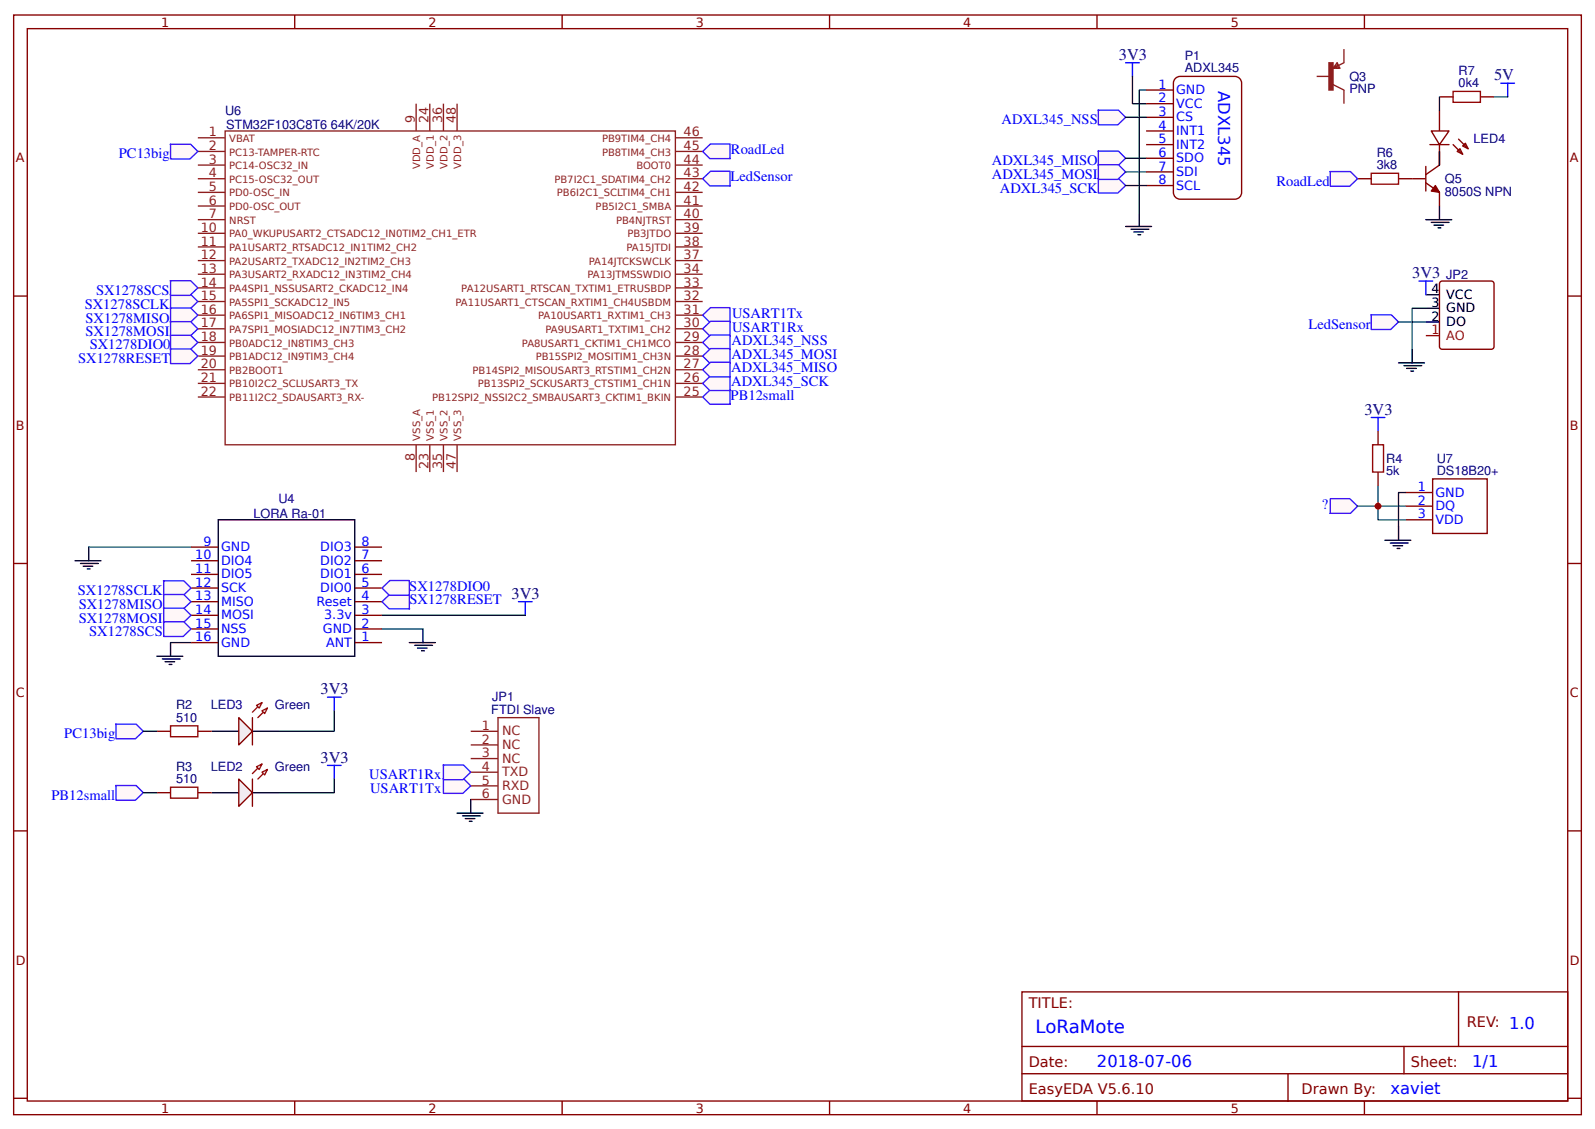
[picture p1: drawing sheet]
<svg xmlns="http://www.w3.org/2000/svg" width="309mm" height="219mm" viewBox="0 0 309 219" stroke-linecap="round" stroke-linejoin="round" font-family="sans-serif">
<g fill="none" stroke="#800" stroke-width=".26">
<path d="M2.6 2.9h304.1v213.3h-304.1zM5.3 5.6h298.7v207.9h-298.7zM57.1 2.9v2.7M109 2.9v2.7M160.9 2.9v2.7M212.7 2.9v2.7M264.6 2.9v2.7M2.6 57.4h2.7M304 57.4h2.7M2.6 109.3h2.7M304 109.3h2.7M2.6 161.1h2.7"/>
<path d="M304 161.1h2.7M198.2 192.4h105.8v21.1h-105.8zM282.8 192.4v10.5M2.6 213h2.7M57.1 213.5v2.7M109 213.5v2.7M160.9 213.5v2.7M198.2 202.9h105.8M198.2 208.2h105.8M212.7 213.5v2.7M249.8 208.2v5.3M264.6 213.5v2.7"/>
<path d="M272.3 202.9v5.3M304 213h2.7"/>
</g>
<path d="M41 141.8h5.3M48.9 141.8h5.3" fill="none" stroke="#000" stroke-width=".26"/>
<path d="M46.3 139.2l2.6 2.6-2.6 2.7z" fill="#efefef" stroke="#800" stroke-width=".26"/>
<path d="M50.8 136.3l-1.9 1.8M51.9 137.3l-1.9 1.9" fill="none" stroke="#f00" stroke-width=".26"/>
<g fill="#efefef" stroke="#f00" stroke-width=".26">
<path d="M50.8 137.8l1.1-.5-.6 1.1z"/>
<path d="M49.7 136.8l1.1-.5-.5 1z"/>
</g>
<path d="M48.9 139.2v5.3M30.4 141.8h2.7M38.4 141.8h2.6" fill="none" stroke="#800" stroke-width=".26"/>
<path d="M33.1 140.8h5.3v2.1h-5.3z" fill="none" stroke="#a00000" stroke-width=".26"/>
<path d="M22.4 140.4h4l1.4 1.4-1.5 1.5h-3.8z" fill="#fff7f8" stroke="#430aff" stroke-width=".26"/>
<g fill="none" stroke="#8d2323" stroke-width=".26">
<path d="M38.4 26.7h5.3M38.4 29.4h5.3M38.4 32h5.3M38.4 34.7h5.3M38.4 37.3h5.3M38.4 40h5.3M43.7 25.4h87.3v60.9h-87.3zM80.7 20.1v5.3M83.3 20.1v5.3M86 20.1v5.3M88.6 20.1v5.3M131 26.7h5.3"/>
<path d="M131 29.4h5.3M131 32h5.3M131 34.7h5.3M131 37.3h5.3M131 40h5.3M38.4 42.6h5.3M38.4 45.2h5.3M38.4 47.9h5.3M38.4 50.5h5.3M38.4 58.5h5.3M38.4 53.2h5.3M38.4 55.8h5.3"/>
<path d="M131 42.6h5.3M131 45.2h5.3M131 47.9h5.3M131 50.5h5.3M131 58.5h5.3M131 53.2h5.3M131 55.8h5.3M38.4 71.7h5.3M38.4 63.8h5.3M38.4 74.3h5.3M38.4 61.1h5.3M38.4 77h5.3"/>
<path d="M38.4 66.4h5.3M38.4 69.1h5.3M131 71.7h5.3M131 63.8h5.3M131 74.3h5.3M131 61.1h5.3M131 77h5.3M131 66.4h5.3M131 69.1h5.3M80.7 86.3v5.2M83.3 86.3v5.2M86 86.3v5.2"/>
<path d="M88.6 86.3v5.2"/>
</g>
<g fill="#fff7f8" stroke="#430aff" stroke-width=".26">
<path d="M136.3 61.1l1.5-1.4h3.8v2.8h-4z"/>
<path d="M136.3 63.8l1.5-1.5h3.8v2.9h-4z"/>
</g>
<path d="M267.2 94.2v4h5.3M267.2 98.2v2.6h5.3M272.5 95.5h-1.3v6.6M27.8 141.8h2.6" fill="none" stroke="#080" stroke-width=".26"/>
<path d="M267.2 83.6v2.7M267.2 91.5v2.7M272.5 95.5h5.3M272.5 98.2h5.3M277.8 92.9h10.6v10.6h-10.6zM272.5 100.8h5.3" fill="none" stroke="#800" stroke-width=".26"/>
<path d="M265.9 81h2.7M267.2 81v2.6" fill="none" stroke="#00f" stroke-width=".26"/>
<path d="M266.2 86.3h2.1v5.2h-2.1z" fill="none" stroke="#a00000" stroke-width=".26"/>
<path d="M268.6 104.8h5M269.6 105.3h3.4M270.1 105.8h1.9M270.9 106.4h.6M271.2 102.1v2.7" fill="none" stroke="#000" stroke-width=".26"/>
<path d="M258 96.7h3.7l1.6 1.5-1.4 1.3h-4z" fill="#fff7f8" stroke="#430aff" stroke-width=".26"/>
<path d="M263.3 98.2h3.9" fill="none" stroke="#080" stroke-width=".26"/>
<path d="M42.3 100.8h26.5v26.5h-26.5z" fill="none" stroke="#000" stroke-width=".26"/>
<g fill="none" stroke="#800" stroke-width=".26">
<path d="M37 119.3h5.3M37 116.7h5.3M37 114h5.3M37 111.4h5.3M37 108.7h5.3M37 106.1h5.3M68.8 119.3h5.3M68.8 116.7h5.3M68.8 114h5.3M68.8 111.4h5.3M68.8 108.7h5.3M68.8 106.1h5.3"/>
<path d="M37 124.6h5.3M37 122h5.3M68.8 124.6h5.3M68.8 122h5.3"/>
</g>
<g fill="#fff7f8" stroke="#430aff" stroke-width=".26">
<path d="M74.1 116.7l1.5-1.5h3.8v2.9h-3.9z"/>
<path d="M74.1 114l1.5-1.4h3.8v2.8h-3.9z"/>
</g>
<g fill="none" stroke="#000" stroke-width=".26">
<path d="M14.6 108.7h5M15.6 109.3h3.4M16.1 109.8h1.9M16.9 110.3h.6M17.2 106.1v2.6M30.4 127.3h5.1M31.5 127.8h3.4M32 128.3h1.9M32.8 128.9h.5M33.1 124.6v2.7M79.4 124.6h5M80.4 125.1h3.5"/>
<path d="M81 125.7h1.8M81.8 126.2h.5M82 122v2.6"/>
</g>
<path d="M17.2 106.1h19.8M74.1 119.3h27.8M33.1 124.6h3.9M74.1 122h7.9" fill="none" stroke="#080" stroke-width=".26"/>
<path d="M100.5 116.7h2.7M101.9 116.7v2.6" fill="none" stroke="#00f" stroke-width=".26"/>
<g fill="#fff7f8" stroke="#430aff" stroke-width=".26">
<path d="M31.7 112.6h4l1.3 1.4-1.5 1.5h-3.8z"/>
<path d="M31.7 115.3h4l1.3 1.4-1.5 1.4h-3.8z"/>
<path d="M31.7 117.9h4l1.3 1.4-1.5 1.5h-3.8z"/>
<path d="M31.7 120.6h4l1.3 1.4-1.5 1.4h-3.8z"/>
<path d="M33 57.1h4l1.4 1.4-1.6 1.4h-3.7z"/>
<path d="M33 59.7h4l1.4 1.4-1.6 1.5h-3.7z"/>
<path d="M33 62.4h4l1.4 1.4-1.6 1.4h-3.7z"/>
<path d="M33 54.4h4l1.4 1.4-1.6 1.5h-3.7z"/>
<path d="M33 28h4l1.4 1.4-1.6 1.4h-3.7z"/>
</g>
<path d="M41 153.7h5.3M48.9 153.7h5.3" fill="none" stroke="#000" stroke-width=".26"/>
<path d="M46.3 151.1l2.6 2.6-2.6 2.7z" fill="#efefef" stroke="#800" stroke-width=".26"/>
<path d="M50.8 148.2l-1.9 1.8M51.9 149.2l-1.9 1.9" fill="none" stroke="#f00" stroke-width=".26"/>
<g fill="#efefef" stroke="#f00" stroke-width=".26">
<path d="M50.8 149.8l1.1-.6-.6 1.1z"/>
<path d="M49.7 148.7l1.1-.5-.5 1z"/>
</g>
<path d="M30.4 153.7h2.7M38.4 153.7h2.6M48.9 151.1v5.3" fill="none" stroke="#800" stroke-width=".26"/>
<path d="M33.1 152.7h5.3v2.1h-5.3z" fill="none" stroke="#a00000" stroke-width=".26"/>
<path d="M22.4 152.3h4l1.4 1.4-1.5 1.5h-3.8z" fill="#fff7f8" stroke="#430aff" stroke-width=".26"/>
<path d="M27.8 153.7h2.6" fill="none" stroke="#080" stroke-width=".26"/>
<path d="M136.3 77l1.5-1.5h3.8v2.9h-4z" fill="#fff7f8" stroke="#430aff" stroke-width=".26"/>
<path d="M96.6 139.2h7.9v18.5h-7.9zM91.3 141.8h5.3M91.3 144.5h5.3M91.3 147.1h5.3M91.3 149.8h5.3M91.3 152.4h5.3M91.3 155h5.3" fill="none" stroke="#8d2323" stroke-width=".26"/>
<g fill="#fff7f8" stroke="#430aff" stroke-width=".26">
<path d="M85.9 151h4l1.4 1.4-1.5 1.5h-3.8z"/>
<path d="M85.9 148.4h4l1.4 1.4-1.5 1.4h-3.8z"/>
</g>
<path d="M88.6 157.7h5.1M89.7 158.2h3.4M90.2 158.7h1.9M91 159.3h.5M91.3 155v2.7" fill="none" stroke="#000" stroke-width=".26"/>
<g fill="#fff7f8" stroke="#430aff" stroke-width=".26">
<path d="M33 65h4l1.4 1.4-1.6 1.5h-3.7z"/>
<path d="M33 67.7h4l1.4 1.4-1.6 1.4h-3.7z"/>
</g>
<path d="M291 16.1h2.7M292.4 16.1v2.7M63.5 135.2h2.6M64.8 135.2v2.6M63.5 148.4h2.6M64.8 148.4v2.7" fill="none" stroke="#00f" stroke-width=".26"/>
<path d="M64.8 137.8v4h-10.6M64.8 151.1v2.6h-10.6" fill="none" stroke="#080" stroke-width=".26"/>
<path d="M263.3 34.7h2.6M271.2 34.7h2.6M277.3 28h3.7M277.5 25.4h3.5l-1.9 2.6zM279.1 21.4v4M279.1 28v4M281.8 28l1.8 1.9M282.6 29.4l.5-.6 .5 1.1zM282.8 27l1.9 1.8M283.6 28.3l.6-.5 .5 1z" fill="none" stroke="#800" stroke-width=".26"/>
<path d="M265.9 33.6h5.3v2.1h-5.3z" fill="none" stroke="#a00000" stroke-width=".26"/>
<path d="M257.9 33.3h4l1.4 1.4-1.6 1.4h-3.7z" fill="#fff7f8" stroke="#430aff" stroke-width=".26"/>
<path d="M279.1 40v2.6M276.5 42.6h5M277.5 43.1h3.5M278.1 43.7h1.8M278.9 44.2h.5" fill="none" stroke="#000" stroke-width=".26"/>
<path d="M255.3 14.8h2.7M258.5 16.4l2.1 1.1v2.6M258.8 13v.2M259 12.7l.3 .5M259 13v.2M259.3 12.2l.5 1h-1.3zM259.3 12.4l.3 .8M260.6 9.5v2.7l-2.1 1" fill="none" stroke="#8d2323" stroke-width=".26"/>
<path d="M257.7 12.2h.8v5.3h-.8z" fill="#8d2323" stroke="#8d2323" stroke-width=".26"/>
<path d="M273.8 34.7h2.7M276.5 35.5l2.6 1.8v2.7M276.5 32.3v4.7M279.1 29.4v2.6l-2.6 1.9" fill="none" stroke="#800" stroke-width=".26"/>
<path d="M278.3 36l.8 1.3-1.6-.3z" fill="#800" stroke="#800" stroke-width=".26"/>
<path d="M136.3 29.4l1.5-1.5h3.8v2.9h-4z" fill="#fff7f8" stroke="#430aff" stroke-width=".26"/>
<path d="M279.2 54.8l.5-.3h9.5l.4 .3 .1 12.4-.2 .5h-9.8l-.5-.2z" fill="none" stroke="#800" stroke-width=".26"/>
<path d="M276.5 65.1h2.6" fill="none" stroke="#f00" stroke-width=".26"/>
<path d="M276.5 59.8h2.6M276.5 57.1h2.6M271.2 70.4h5M272.3 70.9h3.4M272.8 71.4h1.8M273.6 72h.5M273.8 67.7v2.7M276.5 62.4h2.6" fill="none" stroke="#000" stroke-width=".26"/>
<path d="M275.2 54.5h2.6M276.5 54.5v2.6" fill="none" stroke="#00f" stroke-width=".26"/>
<path d="M276.5 59.8h-2.7v7.9" fill="none" stroke="#080" stroke-width=".26"/>
<path d="M265.8 61.1h4l1.4 1.3-1.5 1.5h-3.8z" fill="#fff7f8" stroke="#430aff" stroke-width=".26"/>
<path d="M279.1 18.8v2.6M289.7 18.8h2.7M279.1 29.4v2.6M271.2 62.4h5.3" fill="none" stroke="#080" stroke-width=".26"/>
<path d="M281.8 17.7h5.3v2.1h-5.3z" fill="none" stroke="#a00000" stroke-width=".26"/>
<path d="M279.1 18.8h2.7M287.1 18.8h2.6" fill="none" stroke="#800" stroke-width=".26"/>
<path d="M136.3 34.7l1.5-1.5h3.8v2.8h-4z" fill="#fff7f8" stroke="#430aff" stroke-width=".26"/>
<path d="M222.2 17.5h5.3M228.1 15.1l.8-.3h10.5a1.32 1.32 0 0 1 1.4 1.3v21.2a1.32 1.32 0 0 1-1.4 1.3h-10.5a1.32 1.32 0 0 1-1.4-1.3v-21.2l.1-.4zM222.2 20.1h5.3M222.2 22.8h5.3M222.2 25.4h5.3M222.2 28h5.3M222.2 30.7h5.3M222.2 33.3h5.3M222.2 36h5.3" fill="none" stroke="#800" stroke-width=".26"/>
<path d="M218.3 12.2h2.6M219.6 12.2v2.6" fill="none" stroke="#00f" stroke-width=".26"/>
<path d="M219.6 14.8v5.3h2.6M222.2 17.5h-1.3v23.8" fill="none" stroke="#080" stroke-width=".26"/>
<path d="M218.3 43.9h5M219.3 44.4h3.5M219.9 45h1.8M220.7 45.5h.5M220.9 41.3v2.6" fill="none" stroke="#000" stroke-width=".26"/>
<path d="M212.9 34.6h4l1.4 1.4-1.5 1.4h-3.8z" fill="#fff7f8" stroke="#430aff" stroke-width=".26"/>
<path d="M218.3 36h3.9" fill="none" stroke="#080" stroke-width=".26"/>
<path d="M212.9 29.3h4l1.4 1.4-1.5 1.4h-3.8z" fill="#fff7f8" stroke="#430aff" stroke-width=".26"/>
<path d="M218.3 30.7h3.9" fill="none" stroke="#080" stroke-width=".26"/>
<path d="M212.9 21.4h4l1.4 1.4-1.5 1.4h-3.8z" fill="#fff7f8" stroke="#430aff" stroke-width=".26"/>
<path d="M218.3 22.8h3.9" fill="none" stroke="#080" stroke-width=".26"/>
<path d="M212.9 31.9h4l1.4 1.4-1.5 1.5h-3.8z" fill="#fff7f8" stroke="#430aff" stroke-width=".26"/>
<path d="M218.3 33.3h3.9" fill="none" stroke="#080" stroke-width=".26"/>
<g fill="#fff7f8" stroke="#430aff" stroke-width=".26">
<path d="M136.3 66.4l1.5-1.4h3.8v2.8h-4z"/>
<path d="M136.3 74.3l1.5-1.4h3.8v2.8h-4z"/>
<path d="M136.3 69.1l1.5-1.5h3.8v2.8h-4z"/>
<path d="M136.3 71.7l1.5-1.5h3.8v2.9h-4z"/>
</g>
<circle cx="267.2" cy="98.2" r=".66" fill="#c00"/>
<text font-size="3.5" fill="#00f" x="200.8" y="200.3">LoRaMote</text>
<g font-size="3.2" fill="#000080">
<text x="217" y="11.6">3V3</text>
<text x="289.7" y="15.6">5V</text>
<text x="273.8" y="54">3V3</text>
<text x="264.6" y="80.4">3V3</text>
<text x="99.2" y="116.2">3V3</text>
<text x="62.2" y="134.7">3V3</text>
<text x="62.2" y="147.9">3V3</text>
</g>
<g font-size="3.2" fill="#00f">
<text x="236.2" y="17.7" transform="rotate(90 236.2 17.7)">ADXL345</text>
<text x="212.7" y="206.9">2018-07-06</text>
<text x="285.5" y="206.9">1/1</text>
<text x="269.6" y="212.2">xaviet</text>
</g>
<g font-size="2.8" fill="#00f">
<text x="141.8" y="29.9">RoadLed</text>
<text x="194.2" y="24.1">ADXL345_NSS</text>
<text x="23.1" y="30.7">PC13big</text>
<text x="141.7" y="35.2">LedSensor</text>
<text x="192.3" y="32.1">ADXL345_MISO</text>
<text x="192.3" y="34.7">ADXL345_MOSI</text>
<text x="193.9" y="37.3">ADXL345_SCK</text>
<text x="247.5" y="36">RoadLed</text>
<text x="16.4" y="59.9">SX1278SCLK</text>
<text x="18.6" y="57.3">SX1278SCS</text>
<text x="16.6" y="62.6">SX1278MISO</text>
<text x="16.6" y="65.2">SX1278MOSI</text>
<text x="142" y="61.6">USART1Tx</text>
<text x="142" y="64.3">USART1Rx</text>
<text x="253.7" y="63.8">LedSensor</text>
<text x="15.1" y="70.4">SX1278RESET</text>
<text x="17.4" y="67.8">SX1278DIO0</text>
<text x="141.8" y="69.6">ADXL345_MOSI</text>
<text x="141.9" y="66.9">ADXL345_NSS</text>
<text x="141.7" y="77.6">PB12small</text>
<text x="141.8" y="74.9">ADXL345_SCK</text>
<text x="141.8" y="72.2">ADXL345_MISO</text>
<text x="256.3" y="98.7">?</text>
<text x="15.1" y="115.5">SX1278SCLK</text>
<text x="15.3" y="118.1">SX1278MISO</text>
<text x="79.4" y="114.6">SX1278DIO0</text>
<text x="79.4" y="117.2">SX1278RESET</text>
<text x="15.3" y="120.8">SX1278MOSI</text>
<text x="17.3" y="123.4">SX1278SCS</text>
<text x="12.5" y="143.1">PC13big</text>
<text x="10" y="155">PB12small</text>
<text x="71.6" y="151.1">USART1Rx</text>
<text x="71.8" y="153.8">USART1Tx</text>
</g>
<g font-size="2.8" fill="#800">
<text x="199.5" y="195.5">TITLE:</text>
<text x="284.4" y="199.2">REV: 1.0</text>
<text x="199.5" y="206.9">Date:</text>
<text x="273.6" y="206.9">Sheet:</text>
<text x="199.5" y="212.2">EasyEDA V5.6.10</text>
<text x="252.4" y="212.2">Drawn By:</text>
</g>
<g font-size="2.5" fill="#800">
<text x="31.2" y="5.2">1</text>
<text x="83.1" y="5.2">2</text>
<text x="134.9" y="5.2">3</text>
<text x="186.8" y="5.2">4</text>
<text x="238.7" y="5.2">5</text>
<text x="3" y="31.5">A</text>
<text x="304.4" y="31.5">A</text>
<text x="3" y="83.3">B</text>
<text x="304.4" y="83.3">B</text>
<text x="3" y="135.2">C</text>
<text x="304.4" y="135.2">C</text>
<text x="3" y="187.1">D</text>
<text x="304.4" y="187.1">D</text>
<text x="31.2" y="215.8">1</text>
<text x="83.1" y="215.8">2</text>
<text x="134.9" y="215.8">3</text>
<text x="186.8" y="215.8">4</text>
<text x="238.7" y="215.8">5</text>
</g>
<g font-size="2.5" fill="#000080">
<text x="229.7" y="11.6">P1</text>
<text x="229.7" y="14">ADXL345</text>
<text x="261.7" y="15.7">Q3</text>
<text x="282.9" y="16.9">0k4</text>
<text x="282.9" y="14.5">R7</text>
<text x="43.7" y="22.4">U6</text>
<text x="261.7" y="18.1">PNP</text>
<text x="43.8" y="25">STM32F103C8T6 64K/20K</text>
<text x="285.8" y="27.7">LED4</text>
<text x="267" y="32.8">3k8</text>
<text x="267" y="30.4">R6</text>
<text x="280.2" y="35.5">Q5</text>
<text x="280.2" y="37.9">8050S NPN</text>
<text x="280.5" y="54.1">JP2</text>
<text x="268.8" y="89.8">R4</text>
<text x="278.6" y="89.7">U7</text>
<text x="268.8" y="92.2">5k</text>
<text x="278.6" y="92.1">DS18B20+</text>
<text x="49.1" y="100.4">LORA Ra-01</text>
<text x="54" y="97.6">U4</text>
<text x="34.1" y="137.6">R2</text>
<text x="40.9" y="137.6">LED3</text>
<text x="53.3" y="137.6">Green</text>
<text x="95.5" y="136">JP1</text>
<text x="34.1" y="140">510</text>
<text x="95.3" y="138.4">FTDI Slave</text>
<text x="34.1" y="149.5">R3</text>
<text x="40.9" y="149.5">LED2</text>
<text x="53.3" y="149.5">Green</text>
<text x="34.1" y="151.9">510</text>
</g>
<g font-size="2.5" fill="#00f">
<text x="224.6" y="17.2">1</text>
<text x="224.6" y="19.8">2</text>
<text x="224.6" y="22.5">3</text>
<text x="228.1" y="18.3">GND</text>
<text x="228.1" y="20.9">VCC</text>
<text x="228.1" y="23.5">CS</text>
<text x="224.6" y="25.1">4</text>
<text x="224.6" y="27.8">5</text>
<text x="228.1" y="26.2">INT1</text>
<text x="228.1" y="28.8">INT2</text>
<text x="224.6" y="30.4">6</text>
<text x="224.6" y="33.1">7</text>
<text x="224.6" y="35.7">8</text>
<text x="228.1" y="31.5">SDO</text>
<text x="228.1" y="34.1">SDI</text>
<text x="228.1" y="36.8">SCL</text>
<text x="274.9" y="95.2">1</text>
<text x="274.9" y="97.9">2</text>
<text x="274.9" y="100.5">3</text>
<text x="278.3" y="96.3">GND</text>
<text x="278.3" y="99">DQ</text>
<text x="278.3" y="101.6">VDD</text>
<text x="39.4" y="105.8">9</text>
<text x="42.9" y="106.9">GND</text>
<text x="62.1" y="106.9">DIO3</text>
<text x="70.1" y="105.8">8</text>
<text x="37.9" y="108.5">10</text>
<text x="37.9" y="111.1">11</text>
<text x="37.9" y="113.8">12</text>
<text x="42.9" y="109.5">DIO4</text>
<text x="42.9" y="112.2">DIO5</text>
<text x="62.1" y="112.2">DIO1</text>
<text x="62.1" y="109.5">DIO2</text>
<text x="70.1" y="113.8">5</text>
<text x="70.1" y="111.1">6</text>
<text x="70.1" y="108.5">7</text>
<text x="37.9" y="116.4">13</text>
<text x="37.9" y="119.1">14</text>
<text x="42.9" y="114.8">SCK</text>
<text x="42.9" y="117.5">MISO</text>
<text x="61.4" y="117.5">Reset</text>
<text x="62.1" y="114.8">DIO0</text>
<text x="70.1" y="119.1">3</text>
<text x="70.1" y="116.4">4</text>
<text x="37.9" y="121.7">15</text>
<text x="37.9" y="124.4">16</text>
<text x="42.9" y="120.1">MOSI</text>
<text x="42.9" y="122.8">NSS</text>
<text x="42.9" y="125.4">GND</text>
<text x="62.6" y="122.8">GND</text>
<text x="62.9" y="120.1">3.3v</text>
<text x="63.2" y="125.4">ANT</text>
<text x="70.1" y="124.4">1</text>
<text x="70.1" y="121.7">2</text>
</g>
<g font-size="2.5" fill="#8d2323">
<text x="80.4" y="23.8" transform="rotate(-90 80.4 23.8)">9</text>
<text x="83.1" y="23.8" transform="rotate(-90 83.1 23.8)">24</text>
<text x="85.7" y="23.8" transform="rotate(-90 85.7 23.8)">36</text>
<text x="88.4" y="23.8" transform="rotate(-90 88.4 23.8)">48</text>
<text x="40.5" y="26.5">1</text>
<text x="40.5" y="29.1">2</text>
<text x="132.6" y="29.1">45</text>
<text x="132.6" y="26.5">46</text>
<text x="40.5" y="31.8">3</text>
<text x="40.5" y="34.4">4</text>
<text x="132.6" y="34.4">43</text>
<text x="132.6" y="31.8">44</text>
<text x="40.5" y="37">5</text>
<text x="40.5" y="39.7">6</text>
<text x="132.6" y="39.7">41</text>
<text x="132.6" y="37">42</text>
<text x="38.9" y="45">10</text>
<text x="38.9" y="47.6">11</text>
<text x="40.5" y="42.3">7</text>
<text x="132.6" y="42.3">40</text>
<text x="132.6" y="47.6">38</text>
<text x="132.6" y="45">39</text>
<text x="38.9" y="50.3">12</text>
<text x="38.9" y="52.9">13</text>
<text x="132.6" y="52.9">34</text>
<text x="132.6" y="50.3">37</text>
<text x="38.9" y="55.6">14</text>
<text x="38.9" y="58.2">15</text>
<text x="132.6" y="58.2">32</text>
<text x="132.6" y="55.6">33</text>
<text x="38.9" y="60.9">16</text>
<text x="38.9" y="63.5">17</text>
<text x="132.6" y="63.5">30</text>
<text x="132.6" y="60.9">31</text>
<text x="38.9" y="71.4">20</text>
<text x="38.9" y="66.1">18</text>
<text x="38.9" y="68.8">19</text>
<text x="132.6" y="71.4">27</text>
<text x="132.6" y="68.8">28</text>
<text x="132.6" y="66.1">29</text>
<text x="38.9" y="74.1">21</text>
<text x="38.9" y="76.7">22</text>
<text x="132.6" y="76.7">25</text>
<text x="132.6" y="74.1">26</text>
<text x="80.4" y="89.4" transform="rotate(-90 80.4 89.4)">8</text>
<text x="83.1" y="91" transform="rotate(-90 83.1 91)">23</text>
<text x="85.7" y="91" transform="rotate(-90 85.7 91)">35</text>
<text x="88.4" y="91" transform="rotate(-90 88.4 91)">47</text>
<text x="93.4" y="141.6">1</text>
<text x="97.4" y="142.6">NC</text>
<text x="93.4" y="144.2">2</text>
<text x="93.4" y="146.8">3</text>
<text x="93.4" y="149.5">4</text>
<text x="97.4" y="145.3">NC</text>
<text x="97.4" y="147.9">NC</text>
<text x="93.4" y="152.1">5</text>
<text x="93.4" y="154.8">6</text>
<text x="97.4" y="150.5">TXD</text>
<text x="97.4" y="153.2">RXD</text>
<text x="97.4" y="155.8">GND</text>
</g>
<g font-size="2.5">
<text x="277.6" y="59.5">3</text>
<text x="277.6" y="56.9">4</text>
<text x="280.5" y="57.9">VCC</text>
<text x="277.6" y="62.2">2</text>
<text x="280.5" y="63.2">DO</text>
<text x="280.5" y="60.6">GND</text>
</g>
<g font-size="2.5" fill="#f00">
<text x="277.6" y="64.8">1</text>
<text x="280.5" y="65.9">AO</text>
</g>
<g font-size="1.9" fill="#8d2323">
<text x="44.4" y="27.5">VBAT</text>
<text x="116.7" y="27.5">PB9TIM4_CH4</text>
<text x="44.4" y="30.2">PC13-TAMPER-RTC</text>
<text x="44.4" y="32.8">PC14-OSC32_IN</text>
<text x="44.4" y="35.5">PC15-OSC32_OUT</text>
<text x="81.5" y="32.8" transform="rotate(-90 81.5 32.8)">VDD_A</text>
<text x="84.1" y="32.7" transform="rotate(-90 84.1 32.7)">VDD_1</text>
<text x="86.8" y="32.7" transform="rotate(-90 86.8 32.7)">VDD_2</text>
<text x="89.4" y="32.7" transform="rotate(-90 89.4 32.7)">VDD_3</text>
<text x="107.5" y="35.5">PB7I2C1_SDATIM4_CH2</text>
<text x="116.7" y="30.2">PB8TIM4_CH3</text>
<text x="123.4" y="32.8">BOOT0</text>
<text x="44.4" y="38.1">PD0-OSC_IN</text>
<text x="44.4" y="40.7">PD0-OSC_OUT</text>
<text x="108" y="38.1">PB6I2C1_SCLTIM4_CH1</text>
<text x="115.5" y="40.7">PB5I2C1_SMBA</text>
<text x="44.4" y="43.4">NRST</text>
<text x="44.4" y="46">PA0_WKUPUSART2_CTSADC12_IN0TIM2_CH1_ETR</text>
<text x="119.5" y="43.4">PB4NJTRST</text>
<text x="121.7" y="46">PB3JTDO</text>
<text x="44.4" y="48.7">PA1USART2_RTSADC12_IN1TIM2_CH2</text>
<text x="44.4" y="51.3">PA2USART2_TXADC12_IN2TIM2_CH3</text>
<text x="44.4" y="54">PA3USART2_RXADC12_IN3TIM2_CH4</text>
<text x="113.9" y="54">PA13JTMSSWDIO</text>
<text x="114.2" y="51.3">PA14JTCKSWCLK</text>
<text x="121.5" y="48.7">PA15JTDI</text>
<text x="44.4" y="56.6">PA4SPI1_NSSUSART2_CKADC12_IN4</text>
<text x="44.4" y="59.3">PA5SPI1_SCKADC12_IN5</text>
<text x="88.3" y="59.3">PA11USART1_CTSCAN_RXTIM1_CH4USBDM</text>
<text x="89.5" y="56.6">PA12USART1_RTSCAN_TXTIM1_ETRUSBDP</text>
<text x="44.4" y="61.9">PA6SPI1_MISOADC12_IN6TIM3_CH1</text>
<text x="44.4" y="64.6">PA7SPI1_MOSIADC12_IN7TIM3_CH2</text>
<text x="104.4" y="61.9">PA10USART1_RXTIM1_CH3</text>
<text x="105.8" y="64.6">PA9USART1_TXTIM1_CH2</text>
<text x="44.4" y="67.2">PB0ADC12_IN8TIM3_CH3</text>
<text x="44.4" y="69.8">PB1ADC12_IN9TIM3_CH4</text>
<text x="101.2" y="67.2">PA8USART1_CKTIM1_CH1MCO</text>
<text x="103.9" y="69.8">PB15SPI2_MOSITIM1_CH3N</text>
<text x="44.4" y="72.5">PB2BOOT1</text>
<text x="44.4" y="75.1">PB10I2C2_SCLUSART3_TX</text>
<text x="44.4" y="77.8">PB11I2C2_SDAUSART3_RX-</text>
<text x="83.8" y="77.8">PB12SPI2_NSSI2C2_SMBAUSART3_CKTIM1_BKIN</text>
<text x="91.6" y="72.5">PB14SPI2_MISOUSART3_RTSTIM1_CH2N</text>
<text x="92.7" y="75.1">PB13SPI2_SCKUSART3_CTSTIM1_CH1N</text>
<text x="81.5" y="85.5" transform="rotate(-90 81.5 85.5)">VSS_A</text>
<text x="84.1" y="85.5" transform="rotate(-90 84.1 85.5)">VSS_1</text>
<text x="86.8" y="85.5" transform="rotate(-90 86.8 85.5)">VSS_2</text>
<text x="89.4" y="85.5" transform="rotate(-90 89.4 85.5)">VSS_3</text>
</g>
</svg>
